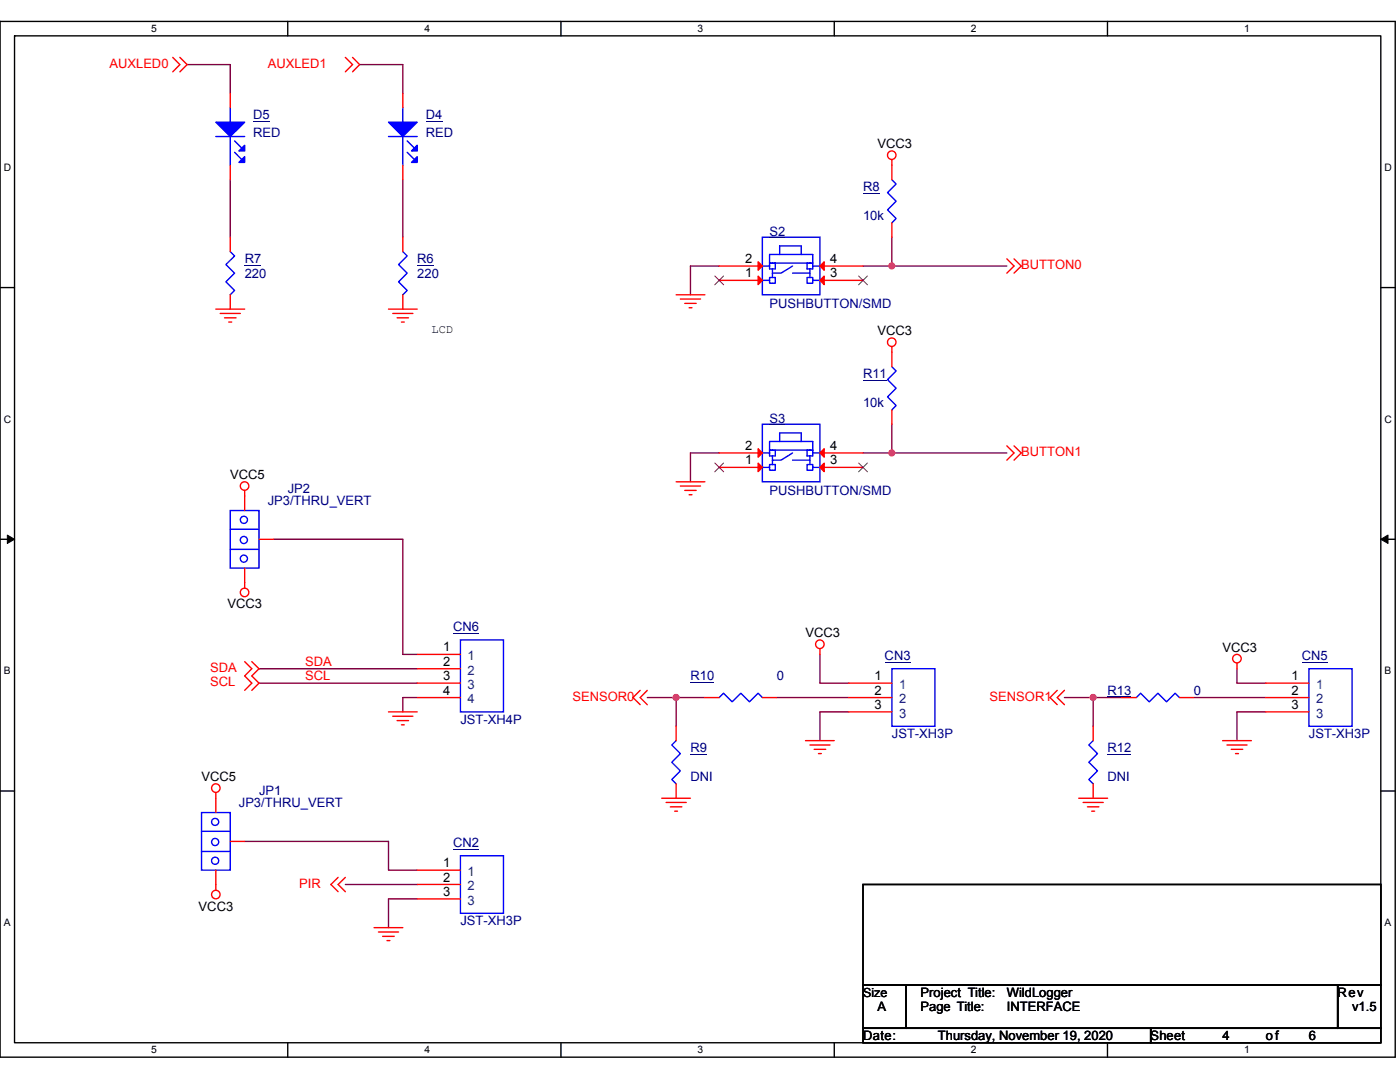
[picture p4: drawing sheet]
<svg xmlns="http://www.w3.org/2000/svg" width="279mm" height="216mm" viewBox="0 0 279 216" stroke-linecap="round" stroke-linejoin="round" font-family="sans-serif">
<path d="M0 4.3h278.4v206.6h-278.4zM2.9 7.2h272.7v200.9h-272.7z" fill="none" stroke="#000" stroke-width=".28"/>
<g fill="#fff">
<path d="M30.2 4.6h1.1v2.3h-1.1z"/>
<path d="M30.2 208.4h1.1v2.3h-1.1z"/>
</g>
<path d="M57.4 4.3v2.9M57.4 208.1v2.8" fill="none" stroke="#000" stroke-width=".28"/>
<g fill="#fff">
<path d="M84.7 4.6h1.1v2.3h-1.1z"/>
<path d="M84.7 208.4h1.1v2.3h-1.1z"/>
</g>
<path d="M112 4.3v2.9M112 208.1v2.8" fill="none" stroke="#000" stroke-width=".28"/>
<g fill="#fff">
<path d="M139.2 4.6h1.2v2.3h-1.2z"/>
<path d="M139.2 208.4h1.2v2.3h-1.2z"/>
</g>
<path d="M166.5 4.3v2.9M166.5 208.1v2.8" fill="none" stroke="#000" stroke-width=".28"/>
<g fill="#fff">
<path d="M193.8 4.6h1.1v2.3h-1.1z"/>
<path d="M193.8 208.4h1.1v2.3h-1.1z"/>
</g>
<path d="M221 4.3v2.9M221 208.1v2.8" fill="none" stroke="#000" stroke-width=".28"/>
<g fill="#fff">
<path d="M248.3 4.6h1.1v2.3h-1.1z"/>
<path d="M248.3 208.4h1.1v2.3h-1.1z"/>
<path d="M.7 32.3h1.5v2.2h-1.5z"/>
<path d="M276.3 32.3h1.5v2.2h-1.5z"/>
<path d="M.7 82.5h1.5v2.3h-1.5z"/>
<path d="M276.3 82.5h1.5v2.3h-1.5z"/>
</g>
<path d="M0 57.4h2.9M275.6 57.4h2.8" fill="none" stroke="#000" stroke-width=".28"/>
<g fill="#fff">
<path d="M.7 132.7h1.4v2.3h-1.4z"/>
<path d="M276.3 132.7h1.4v2.3h-1.4z"/>
</g>
<path d="M0 107.6h2.9M275.6 107.6h2.8" fill="none" stroke="#000" stroke-width=".28"/>
<path d="M1.5 106.8l1.4 .8-1.4 .8zM275.6 107.6l1.4-.8v1.6z" fill="#000" stroke="#000" stroke-width=".2"/>
<g fill="#fff">
<path d="M.7 182.9h1.4v2.3h-1.4z"/>
<path d="M276.3 182.9h1.4v2.3h-1.4z"/>
</g>
<path d="M0 157.8h2.9M275.6 157.8h2.8M172.2 176.5h103.4v20.1h-103.4zM172.2 196.6h8.6v8.6h-8.6zM180.8 196.6h86.2v8.6h-86.2zM267 196.6h8.6v8.6h-8.6zM172.2 205.2h57.4v2.9h-57.4zM229.6 205.2h46v2.9h-46z" fill="none" stroke="#000" stroke-width=".28"/>
<g fill="none" stroke="#800040" stroke-width=".28">
<path d="M37.3 12.9h8.7v5.7M71.8 12.9h8.6v5.7M46 35.9v11.4M80.4 35.9v11.4M143.5 53.1h-5.7v5.7M172.2 53.1h5.8M178 47.3v5.8M178 53.1h22.9M143.5 90.4h-5.7v5.7M172.2 90.4h5.8M178 84.6v5.8M178 90.4h22.9"/>
<path d="M54.6 107.6h25.8v23h2.9M51.7 136.3h31.6M51.7 133.4h31.6M83.3 139.2h-2.9v2.8M129.2 139.2h5.7M134.9 139.2v5.7M134.9 139.2h5.8M155 139.2h14.4M163.6 130.6v5.7h5.8M212.4 139.2h5.8M218.2 139.2h5.7M218.2 139.2v5.7"/>
<path d="M238.3 139.2h14.3M246.9 133.4v2.9h5.7M169.4 142h-5.8v5.8M252.6 142h-5.7v5.8M48.8 167.9h28.7v5.7h5.8M68.9 176.5h14.4M83.3 179.4h-5.8v5.7"/>
</g>
<g fill="#f0f" stroke="#f0f" stroke-width=".28">
<circle cx="178" cy="90.4" r=".57"/>
<circle cx="178" cy="53.1" r=".57"/>
<circle cx="134.9" cy="139.2" r=".57"/>
<circle cx="218.1" cy="139.2" r=".57"/>
</g>
<g fill="none" stroke="#f00" stroke-width=".28">
<path d="M34.5 11.5l1.4 1.4-1.4 1.4M35.9 11.5l1.4 1.4-1.4 1.4M46 18.6v2.9M68.9 11.5l1.5 1.4-1.5 1.4M70.4 11.5l1.4 1.4-1.4 1.4M80.4 18.6v2.9M46 33v2.9M80.4 33v2.9M178 31.8v4.1M46 47.3v2.9M46 58.8v2.9M80.4 47.3v2.9"/>
<path d="M80.4 58.8v2.9M134.9 58.8h5.8M135.8 59.7h4M143.5 55.9h8.6M143.5 53.1h8.6M163.6 55.9h8.6M163.6 53.1h8.6M178 44.5v2.8M200.9 51.6l1.5 1.5-1.5 1.4M202.4 51.6l1.4 1.5-1.4 1.4M43.1 61.7h5.7M43.9 62.5h4.1"/>
<path d="M44.8 63.4h2.3M45.7 64.3h.5M77.5 61.7h5.8M78.4 62.5h4M79.2 63.4h2.3M80.1 64.3h.6M136.7 60.5h2.2M137.5 61.4h.6M178 69.2v4M48.8 97.9v4M134.9 96.1h5.8M135.8 97h4"/>
<path d="M136.7 97.9h2.2M137.5 98.7h.6M143.5 93.3h8.6M143.5 90.4h8.6M163.6 93.3h8.6M163.6 90.4h8.6M178 81.8v2.8M200.9 89l1.5 1.4-1.5 1.4M202.4 89l1.4 1.4-1.4 1.4M48.8 113.3v4.1M51.7 107.6h2.9M48.8 132l1.4 1.4-1.4 1.5 1.4 1.4-1.4 1.5"/>
<path d="M50.2 132l1.5 1.4-1.5 1.5 1.5 1.4-1.5 1.5M83.3 130.6h8.6M83.3 133.4h8.6M83.3 136.3h8.6M83.3 139.2h8.6M127.8 137.8l-1.5 1.4 1.5 1.4M129.2 137.8l-1.4 1.4 1.4 1.4M140.7 139.2h2.8M152.1 139.2h2.9M163.6 129.4v1.2M169.4 136.3h8.6M169.4 139.2h8.6"/>
<path d="M211 137.8l-1.5 1.4 1.5 1.4M212.4 137.8l-1.4 1.4 1.4 1.4M223.9 139.2h2.9M235.4 139.2h2.9M246.9 132.3v1.1M252.6 136.3h8.6M252.6 139.2h8.6M43.1 158.1v4M77.5 142h5.8M78.4 142.9h4M79.2 143.8h2.3M80.1 144.6h.6"/>
<path d="M132.1 159.3h5.7M134.9 156.4v2.9M134.9 144.9v2.9M160.8 147.8h5.7M161.6 148.7h4.1M162.5 149.5h2.3M163.3 150.4h.6M169.4 142h8.6M215.3 159.3h5.7M218.2 156.4v2.9M218.2 144.9v2.9M244 147.8h5.7"/>
<path d="M244.9 148.7h4M245.7 149.5h2.3M246.6 150.4h.6M252.6 142h8.6M43.1 173.6v4.1M46 167.9h2.8M67.5 175.1l-1.5 1.4 1.5 1.4M68.9 175.1l-1.4 1.4 1.4 1.4M83.3 173.6h8.6M83.3 176.5h8.6M83.3 179.4h8.6M132.9 160.1h4"/>
<path d="M133.8 161h2.3M134.6 161.9h.6M216.2 160.1h4M217 161h2.3M217.9 161.9h.6M74.7 185.1h5.7M75.5 186h4M76.4 186.8h2.3M77.2 187.7h.6"/>
<circle cx="178" cy="31" r=".85"/>
<circle cx="178" cy="68.3" r=".85"/>
<circle cx="48.8" cy="97" r=".85"/>
<circle cx="48.8" cy="118.2" r=".85"/>
<circle cx="163.6" cy="128.5" r=".85"/>
<circle cx="246.9" cy="131.4" r=".85"/>
<circle cx="43.1" cy="157.3" r=".85"/>
<circle cx="43.1" cy="178.5" r=".85"/>
</g>
<g fill="none" stroke="#00f" stroke-width=".28">
<path d="M43.1 27.2h5.7M46 21.5v2.9M46 27.2v5.8M46.8 28.1l1.4 1.4M46.8 30.4l1.4 1.4M77.5 27.2h5.8M80.4 21.5v2.9M80.4 27.2v5.8M81.3 28.1l1.4 1.4M81.3 30.4l1.4 1.4M178 35.9l.8 .8-1.7 1.7 1.7 1.8-1.7 1.7 1.7 1.7-.8 .9M46 50.2l.8 .9-1.7 1.7 1.7 1.7-1.7 1.7 1.7 1.8-.8 .8"/>
<path d="M80.4 50.2l.9 .9-1.8 1.7 1.8 1.7-1.8 1.7 1.8 1.8-.9 .8M152.1 47.3h11.5v11.5h-11.5zM152.1 53.1h1.5M153.6 52.5h1.1v1.2h-.5M153.6 52.5v.6M153.6 52.5v-1.7h8.6v1.7M153.6 52.5h8.6M153.6 53.1v.6h.6M154.2 55.4h-.6v.5h-1.5M154.2 55.4h.5v1.1h-1.1v-.6M154.2 53.7v1.7M155.6 50.8v-1.7h4.3v1.7"/>
<path d="M158.2 54.5h3.4M158.2 53.1l-2.3 1.4h-1.7M161.6 53.7v1.7M162.2 52.5v.6M162.2 52.5h-1.1v1.2h.5M162.2 55.9v.6h-1.1v-1.1h1.1v.5h1.4M162.2 53.1h1.4M162.2 53.1v.6h-.6M178 73.2l.8 .8-1.7 1.8 1.7 1.7-1.7 1.7 1.7 1.7-.8 .9M152.1 84.6h11.5v11.5h-11.5zM152.1 90.4h1.5M153.6 89.8h1.1v1.2h-.5"/>
<path d="M153.6 89.8v.6M153.6 89.8v-1.7h8.6v1.7M153.6 89.8h8.6M153.6 90.4v.6h.6M154.2 92.7h-.6v.6h-1.5M154.2 92.7h.5v1.1h-1.1v-.5M154.2 91v1.7M155.6 88.1v-1.7h4.3v1.7M158.2 91.8h3.4M158.2 90.4l-2.3 1.4h-1.7M161.6 91v1.7M162.2 89.8v.6"/>
<path d="M162.2 89.8h-1.1v1.2h.5M162.2 93.3v.5h-1.1v-1.1h1.1v.6h1.4M162.2 90.4h1.4M162.2 90.4v.6h-.6M46 105.6h5.7M46 109.6h5.7M46 101.9h5.7v11.4h-5.7zM91.9 127.7h8.6v14.3h-8.6zM143.5 139.2l.9-.9 1.7 1.7 1.7-1.7 1.8 1.7 1.7-1.7 .8 .9M178 133.4h8.6v11.5h-8.6zM226.8 139.2l.8-.9 1.8 1.7 1.7-1.7 1.7 1.7 1.7-1.7 .9 .9M261.2 133.4h8.6v11.5h-8.6z"/>
<path d="M134.9 147.8l-.8 .9 1.7 1.7-1.7 1.7 1.7 1.7-1.7 1.8 .8 .8M218.2 147.8l-.9 .9 1.7 1.7-1.7 1.7 1.7 1.7-1.7 1.8 .9 .8M40.2 162.1h5.8v11.5h-5.8zM40.2 165.9h5.8M40.2 169.9h5.8M91.9 170.8h8.6v11.4h-8.6z"/>
<circle cx="48.7" cy="111.5" r=".71"/>
<circle cx="48.7" cy="103.7" r=".71"/>
<circle cx="48.7" cy="107.7" r=".71"/>
<circle cx="42.9" cy="168" r=".71"/>
<circle cx="42.9" cy="171.8" r=".71"/>
<circle cx="42.9" cy="164" r=".71"/>
</g>
<g fill="none" stroke="#000080" stroke-width=".2">
<path d="M50.5 24.2h3.3M85 24.2h3.3M172.2 38.6h3.3M48.8 52.9h3.3M83.3 52.9h3.3M153.6 47.4h3.1M172.2 75.9h4.8M153.6 84.8h3.1M90.4 126.4h5.2M137.8 136.1h4.7M176.6 132.1h5.1M221 139h4.8"/>
<path d="M259.8 132.1h5.1M137.8 150.5h3.3M221 150.5h4.8M90.4 169.4h5.2"/>
</g>
<g fill="#f00" stroke="#f00" stroke-width=".28">
<path d="M151.3 92.4l.8 .9-.8 .8z"/>
<path d="M163.6 93.3l.9-.9v1.7z"/>
<path d="M151.3 89.5l.8 .9-.8 .8z"/>
<path d="M163.6 90.4l.9-.9v1.7z"/>
<path d="M151.3 55.1l.8 .8-.8 .9z"/>
<path d="M163.6 55.9l.9-.8v1.7z"/>
<path d="M151.3 52.2l.8 .9-.8 .8z"/>
<path d="M163.6 53.1l.9-.9v1.7z"/>
</g>
<path d="M142.7 55.1l1.7 1.7M144.4 55.1l-1.8 1.7M171.4 55.1l1.7 1.7M173.1 55.1l-1.8 1.7M142.7 92.4l1.7 1.7M144.4 92.4l-1.8 1.7M171.4 92.4l1.7 1.7M173.1 92.4l-1.8 1.7" fill="none" stroke="#804000" stroke-width=".2"/>
<g fill="#00f" stroke="#00f" stroke-width=".28">
<path d="M43.1 24.4h5.7l-2.8 2.8z" fill-rule="evenodd"/>
<path d="M47.7 30.1l1.1-1.1v1.1z" fill-rule="evenodd"/>
<path d="M47.7 32.4l1.1-1.1v1.1z" fill-rule="evenodd"/>
<path d="M77.5 24.4h5.8l-2.9 2.8z" fill-rule="evenodd"/>
<path d="M83.3 29v1.1h-1.2z" fill-rule="evenodd"/>
<path d="M82.1 32.4l1.2-1.1v1.1z" fill-rule="evenodd"/>
</g>
<g font-size="2.6" fill="#f00">
<text x="21.8" y="13.5">AUXLED0</text>
<text x="53.4" y="13.5">AUXLED1</text>
<text x="203.8" y="53.7">BUTTON0</text>
<text x="203.8" y="91">BUTTON1</text>
<text x="41.9" y="134">SDA</text>
<text x="41.9" y="136.9">SCL</text>
<text x="60.9" y="132.9">SDA</text>
<text x="60.9" y="135.7">SCL</text>
<text x="114.3" y="139.8">SENSOR0</text>
<text x="197.5" y="139.8">SENSOR1</text>
<text x="59.7" y="177.1">PIR</text>
</g>
<g font-size="2.6" fill="#000080">
<text x="50.5" y="23.8">D5</text>
<text x="85" y="23.8">D4</text>
<text x="50.5" y="27.3">RED</text>
<text x="85" y="27.3">RED</text>
<text x="172.2" y="38.2">R8</text>
<text x="153.6" y="47.1">S2</text>
<text x="172.2" y="43.9">10k</text>
<text x="48.8" y="52.5">R7</text>
<text x="83.3" y="52.5">R6</text>
<text x="48.8" y="55.4">220</text>
<text x="83.3" y="55.4">220</text>
<text x="153.6" y="61.4">PUSHBUTTON/SMD</text>
<text x="172.2" y="75.5">R11</text>
<text x="172.2" y="81.2">10k</text>
<text x="153.6" y="84.4">S3</text>
<text x="53.4" y="100.8">JP3/THRU_VERT</text>
<text x="57.4" y="98.5">JP2</text>
<text x="153.6" y="98.7">PUSHBUTTON/SMD</text>
<text x="90.4" y="126">CN6</text>
<text x="176.6" y="131.8">CN3</text>
<text x="259.8" y="131.8">CN5</text>
<text x="137.8" y="135.8">R10</text>
<text x="155" y="135.8">0</text>
<text x="221" y="138.6">R13</text>
<text x="238.3" y="138.6">0</text>
<text x="91.9" y="144.4">JST-XH4P</text>
<text x="178" y="147.3">JST-XH3P</text>
<text x="261.2" y="147.3">JST-XH3P</text>
<text x="137.8" y="150.1">R9</text>
<text x="137.8" y="155.9">DNI</text>
<text x="221" y="150.1">R12</text>
<text x="221" y="155.9">DNI</text>
<text x="47.7" y="161">JP3/THRU_VERT</text>
<text x="51.7" y="158.7">JP1</text>
<text x="90.4" y="169.1">CN2</text>
<text x="91.9" y="184.6">JST-XH3P</text>
</g>
<g font-size="2.6">
<text x="175.1" y="29.6">VCC3</text>
<text x="148.7" y="52.5">2</text>
<text x="165.7" y="52.5">4</text>
<text x="148.7" y="55.4">1</text>
<text x="165.7" y="55.4">3</text>
<text x="175.1" y="66.9">VCC3</text>
<text x="148.7" y="89.8">2</text>
<text x="165.7" y="89.8">4</text>
<text x="46" y="95.6">VCC5</text>
<text x="148.7" y="92.7">1</text>
<text x="165.7" y="92.7">3</text>
<text x="45.4" y="121.4">VCC3</text>
<text x="88.4" y="130">1</text>
<text x="160.8" y="127.2">VCC3</text>
<text x="244" y="130">VCC3</text>
<text x="88.4" y="132.8">2</text>
<text x="88.4" y="135.7">3</text>
<text x="174.5" y="135.7">1</text>
<text x="257.8" y="135.7">1</text>
<text x="88.4" y="138.6">4</text>
<text x="174.5" y="138.6">2</text>
<text x="174.5" y="141.5">3</text>
<text x="257.8" y="138.6">2</text>
<text x="257.8" y="141.5">3</text>
<text x="40.2" y="155.9">VCC5</text>
<text x="88.4" y="173">1</text>
<text x="88.4" y="175.9">2</text>
<text x="88.4" y="178.8">3</text>
<text x="39.6" y="181.7">VCC3</text>
<text x="175.1" y="201.8">A</text>
<text x="183.7" y="198.9">Project Title:</text>
<text x="183.7" y="201.8">Page Title:</text>
<text x="200.9" y="198.9">WildLogger</text>
<text x="200.9" y="201.8">INTERFACE</text>
<text x="267" y="198.9">Rev</text>
<text x="269.8" y="201.8">v1.5</text>
<text x="172.2" y="207.5">Date:</text>
<text x="187.2" y="207.5">Thursday, November 19, 2020</text>
<text x="229.6" y="207.5">Sheet</text>
<text x="244" y="207.5">4</text>
<text x="252.6" y="207.5">of</text>
<text x="261.2" y="207.5">6</text>
</g>
<g font-size="2.6" fill="#004080">
<text x="93.3" y="131.7">1</text>
<text x="93.3" y="134.6">2</text>
<text x="93.3" y="137.5">3</text>
<text x="179.4" y="137.5">1</text>
<text x="262.7" y="137.5">1</text>
<text x="93.3" y="140.4">4</text>
<text x="179.4" y="140.4">2</text>
<text x="179.4" y="143.2">3</text>
<text x="262.7" y="140.4">2</text>
<text x="262.7" y="143.2">3</text>
<text x="93.3" y="174.8">1</text>
<text x="93.3" y="177.7">2</text>
<text x="93.3" y="180.5">3</text>
</g>
<text font-size="2.5" x="172.2" y="198.8">Size</text>
<text font-size="2.4" x="86.1" y="66.4">LCD</text>
<g font-size="2">
<text x="30.2" y="6.4">5</text>
<text x="84.7" y="6.4">4</text>
<text x="139.2" y="6.4">3</text>
<text x="193.8" y="6.4">2</text>
<text x="248.3" y="6.4">1</text>
<text x=".7" y="34.1">D</text>
<text x="276.3" y="34.1">D</text>
<text x=".7" y="84.3">C</text>
<text x="276.3" y="84.3">C</text>
<text x=".7" y="134.6">B</text>
<text x="276.3" y="134.6">B</text>
<text x=".7" y="184.8">A</text>
<text x="276.3" y="184.8">A</text>
<text x="30.2" y="210.2">5</text>
<text x="84.7" y="210.2">4</text>
<text x="139.2" y="210.2">3</text>
<text x="193.8" y="210.2">2</text>
<text x="248.3" y="210.2">1</text>
</g>
</svg>
